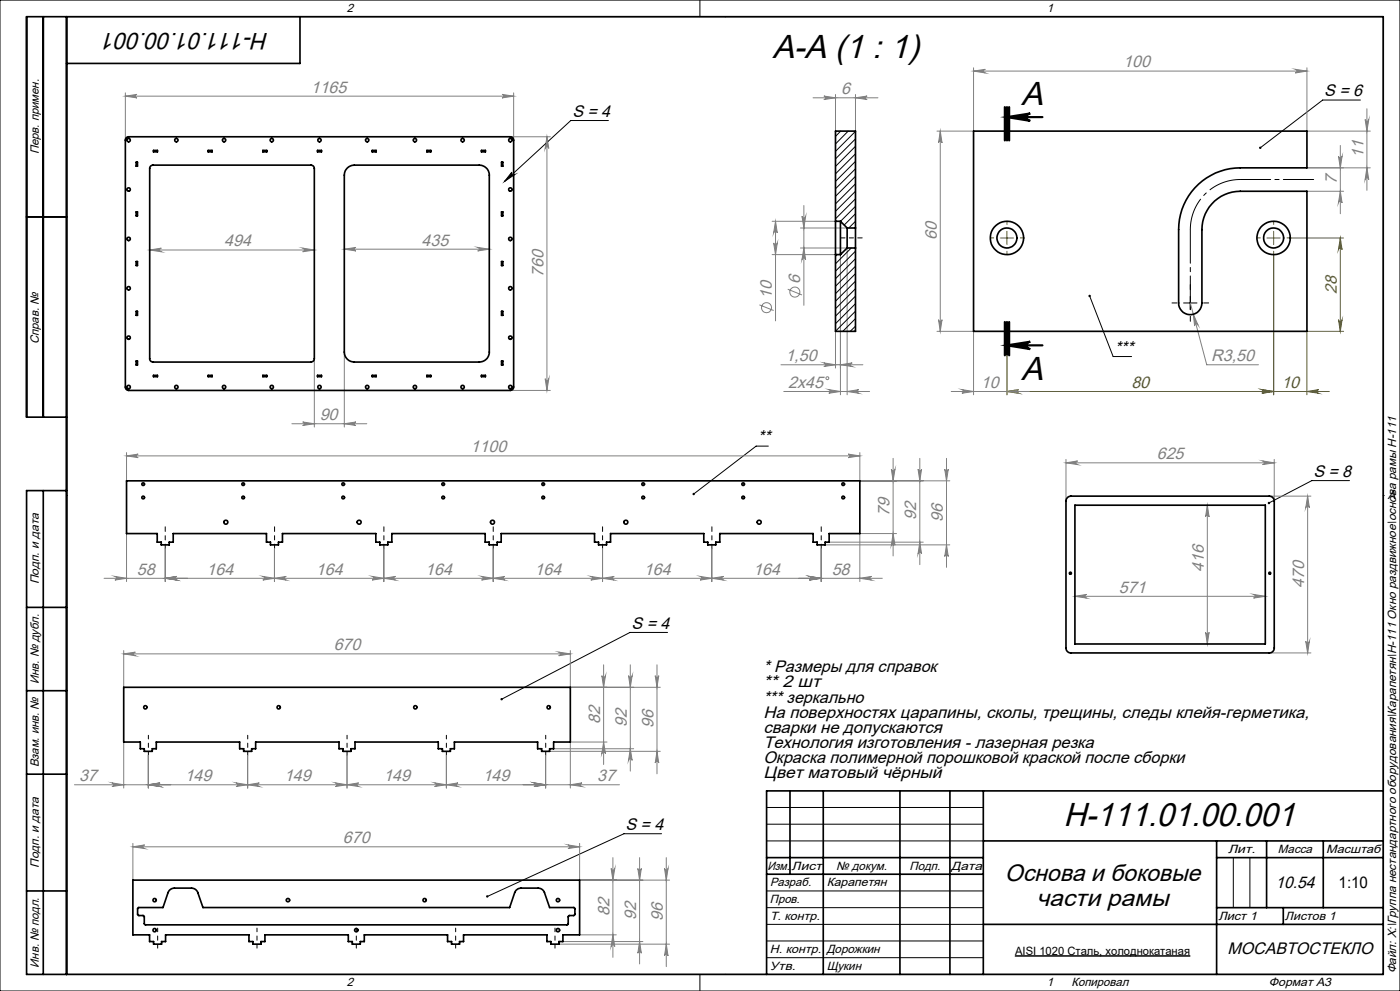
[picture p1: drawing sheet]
<svg xmlns="http://www.w3.org/2000/svg" width="420mm" height="297mm" viewBox="0 0 420 297" stroke-linecap="round" stroke-linejoin="round" font-family="sans-serif">
<g fill="none" stroke="#808080" stroke-width=".3">
<path d="M37.6 27.8v14.2M37.6 28.8h116.5M37.6 28.8l3.5-.5a.53 .53 0 0 0-.5 .5 .53 .53 0 0 0 .5 .5zM150.6 28.3l3.5 .5-3.5 .5a.53 .53 0 0 0 .5-.5 .53 .53 0 0 0-.5-.5zM154.1 27.8v14.2M243.9 29.3h19.5M247.2 28.8l3.4 .5-3.4 .5a.53 .53 0 0 0 .5-.5 .53 .53 0 0 0-.5-.5zM250.6 28.3v11M256.6 29.3l3.5-.5a.53 .53 0 0 0-.5 .5 .53 .53 0 0 0 .5 .5zM256.6 28.3v11M282.1 39.3l.5 3.5a.53 .53 0 0 0-.5-.5 .53 .53 0 0 0-.5 .5zM282.1 39.3v60"/>
<path d="M292.1 21.3l3.5-.5a.55 .55 0 0 0-.5 .5 .55 .55 0 0 0 .5 .6zM292.1 20.3v19h-11M292.1 21.3h100M388.6 20.8l3.5 .5-3.5 .6a.55 .55 0 0 0 .5-.6 .55 .55 0 0 0-.5-.5zM392.1 20.3v19h19M409.5 35.8a.55 .55 0 0 0 .6 .5 .55 .55 0 0 0 .5-.5l-.5 3.5zM410.1 32.6v24.4M153.1 41h12M164.1 41v76M164.1 41l.5 3.5a.55 .55 0 0 0-.5-.5 .55 .55 0 0 0-.6 .5zM392.1 50.3h19M392.1 57.3h11"/>
<path d="M401.5 46.8a.55 .55 0 0 0 .6 .5 .55 .55 0 0 0 .5-.5l-.5 3.5zM402.1 57.3l.5 3.5a.55 .55 0 0 0-.5-.5 .55 .55 0 0 0-.6 .5zM402.1 43.6v20.5M410.1 50.3l.5 3.5a.55 .55 0 0 0-.5-.5 .55 .55 0 0 0-.6 .5zM44.9 74.9l3.5-.5a.55 .55 0 0 0-.5 .5 .55 .55 0 0 0 .5 .6zM44.9 74.9h49.4M90.8 74.4l3.5 .5-3.5 .6a.55 .55 0 0 0 .5-.6 .55 .55 0 0 0-.5-.5zM103.3 74.7h43.5M103.3 74.7l3.5-.5a.53 .53 0 0 0-.5 .5 .53 .53 0 0 0 .5 .5zM143.3 74.2l3.5 .5-3.5 .5a.53 .53 0 0 0 .5-.5 .53 .53 0 0 0-.5-.5zM231.6 66.3h19M231.6 76.3h19"/>
<path d="M232.1 72.8a.55 .55 0 0 0 .5 .5 .55 .55 0 0 0 .6-.5l-.5 3.5zM232.7 66.3v29.9M232.7 66.3l.5 3.5a.55 .55 0 0 0-.6-.5 .55 .55 0 0 0-.5 .5zM240.1 74.3h14v44M240.1 68.3h14M240.6 64.8a.55 .55 0 0 0 .5 .5 .55 .55 0 0 0 .6-.5l-.5 3.5zM241.2 74.3l.5 3.5a.55 .55 0 0 0-.6-.5 .55 .55 0 0 0-.5 .5zM241.2 61.6v29.9M252.1 76.3v42M227.8 91.4l4.3 1.7M236.3 86.7l4.3 1.7M250.6 99.3v11"/>
<path d="M281.1 99.3h11M281.6 95.8a.53 .53 0 0 0 .5 .5 .53 .53 0 0 0 .5-.5l-.5 3.5zM292.1 99.3v19M357.1 90.8l4.9 18.5h15.5M358 94.2l1.4 3.2a.53 .53 0 0 0-.6-.3 .53 .53 0 0 0-.4 .6zM94.3 107.5v20.5M103.3 105.5v22.5M153.1 117h12M163.5 113.5a.55 .55 0 0 0 .6 .5 .55 .55 0 0 0 .5-.5l-.5 3.5zM234.3 109.3h24.6M235.1 117.3h25.8M247.2 108.8l3.4 .5-3.4 .6a.55 .55 0 0 0 .5-.6 .55 .55 0 0 0-.5-.5z"/>
<path d="M248.6 116.8l3.5 .5-3.5 .6a.55 .55 0 0 0 .5-.6 .55 .55 0 0 0-.5-.5zM252.1 109.3l3.6-.5a.55 .55 0 0 0-.6 .5 .55 .55 0 0 0 .6 .6zM254.1 117.3l3.5-.5a.55 .55 0 0 0-.5 .5 .55 .55 0 0 0 .5 .6zM285.4 117.3h23.4M288.6 116.8l3.5 .5-3.5 .6a.55 .55 0 0 0 .5-.6 .55 .55 0 0 0-.5-.5zM302.1 117.3l3.5-.5a.55 .55 0 0 0-.5 .5 .55 .55 0 0 0 .5 .6zM302.1 106.5v11.8M38 135.6v8.5M38 136.6h220M38 136.6l3.5-.5a.53 .53 0 0 0-.5 .5 .53 .53 0 0 0 .5 .6zM87.6 127h22.4M90.8 126.5l3.5 .5-3.5 .5a.53 .53 0 0 0 .5-.5 .53 .53 0 0 0-.5-.5z"/>
<path d="M103.3 127l3.5-.5a.53 .53 0 0 0-.5 .5 .53 .53 0 0 0 .5 .5zM254.5 136.1l3.5 .5-3.5 .6a.53 .53 0 0 0 .5-.6 .53 .53 0 0 0-.5-.5zM258 135.6v8.5h26.9M267.9 137.4v29.2M275.9 137.4v31.8M284 137.4v32.6M319.8 138.7l3.5-.6a.55 .55 0 0 0-.6 .6 .55 .55 0 0 0 .6 .5zM319.8 137.7v12.5M319.8 138.7h62.5M378.8 138.1l3.5 .6-3.5 .5a.55 .55 0 0 0 .5-.5 .55 .55 0 0 0-.5-.6zM382.3 137.7v12.5M38 159.9v14.4"/>
<path d="M267.4 140.6a.55 .55 0 0 0 .6 .5 .55 .55 0 0 0 .5-.5l-.6 3.5zM267.9 159.9l.6 3.5a.55 .55 0 0 0-.5-.5 .55 .55 0 0 0-.6 .5zM269 159.9h-11v14.4M275.4 140.6a.53 .53 0 0 0 .5 .5 .53 .53 0 0 0 .6-.5l-.6 3.5zM283.4 140.6a.53 .53 0 0 0 .6 .5 .53 .53 0 0 0 .5-.5l-.5 3.5zM362.2 151.4l.5 3.5a.53 .53 0 0 0-.5-.5 .53 .53 0 0 0-.5 .5zM362.2 151.4v41.6M380.8 148.7h12.5M392.3 148.7l.5 3.5a.55 .55 0 0 0-.5-.5 .55 .55 0 0 0-.6 .5zM392.3 148.7v47M31.2 173.3h233.5M34.5 172.8l3.5 .5-3.5 .5a.55 .55 0 0 0 .5-.5 .55 .55 0 0 0-.5-.5z"/>
<path d="M49.6 173.3l3.5-.5a.55 .55 0 0 0-.5 .5 .55 .55 0 0 0 .5 .5zM49.6 164.5v9.8M78.8 172.8l3.5 .5-3.5 .5a.55 .55 0 0 0 .5-.5 .55 .55 0 0 0-.5-.5zM82.3 173.3l3.6-.5a.55 .55 0 0 0-.6 .5 .55 .55 0 0 0 .6 .5zM82.3 164.5v9.8M111.7 172.8l3.4 .5-3.4 .5a.55 .55 0 0 0 .5-.5 .55 .55 0 0 0-.5-.5zM115.1 173.3l3.5-.5a.55 .55 0 0 0-.5 .5 .55 .55 0 0 0 .5 .5zM115.1 164.5v9.8M144.5 172.8l3.5 .5-3.5 .5a.55 .55 0 0 0 .5-.5 .55 .55 0 0 0-.5-.5zM148 164.5v9.8M148 173.3l3.4-.5a.55 .55 0 0 0-.5 .5 .55 .55 0 0 0 .5 .5zM177.2 172.8l3.6 .5-3.6 .5a.55 .55 0 0 0 .6-.5 .55 .55 0 0 0-.6-.5z"/>
<path d="M180.8 164.5v9.8M180.8 173.3l3.5-.5a.55 .55 0 0 0-.5 .5 .55 .55 0 0 0 .5 .5zM210 172.8l3.5 .5-3.5 .5a.55 .55 0 0 0 .5-.5 .55 .55 0 0 0-.5-.5zM213.5 173.3l3.6-.5a.55 .55 0 0 0-.6 .5 .55 .55 0 0 0 .6 .5zM213.5 164.5v9.8M242.9 172.8l3.4 .5-3.4 .5a.55 .55 0 0 0 .5-.5 .55 .55 0 0 0-.5-.5zM246.3 164.5v9.8M247.5 163.3h37.4M248.7 162.5h28.3M258 173.3l3.4-.5a.55 .55 0 0 0-.5 .5 .55 .55 0 0 0 .5 .5zM275.9 162.5l.6 3.5a.53 .53 0 0 0-.6-.5 .53 .53 0 0 0-.5 .5zM284 163.3l.5 3.5a.53 .53 0 0 0-.5-.5 .53 .53 0 0 0-.6 .5z"/>
<path d="M322.5 178.7l3.5-.6a.55 .55 0 0 0-.5 .6 .55 .55 0 0 0 .5 .5zM322.5 178.7h57.1M376.1 178.1l3.5 .6-3.5 .5a.55 .55 0 0 0 .5-.5 .55 .55 0 0 0-.5-.6zM37.1 196l3.5-.6a.55 .55 0 0 0-.5 .6 .55 .55 0 0 0 .5 .5zM37.1 195v11M37.1 196h134M167.6 195.4l3.5 .6-3.5 .5a.55 .55 0 0 0 .5-.5 .55 .55 0 0 0-.5-.6zM171.1 195v11h27M181.1 199.2v29.9M189.1 199.2v31.9M197.1 199.2v32.7M361.7 189.5a.53 .53 0 0 0 .5 .5 .53 .53 0 0 0 .5-.5l-.5 3.5z"/>
<path d="M380.8 195.7h12.5M391.7 192.2a.55 .55 0 0 0 .6 .5 .55 .55 0 0 0 .5-.5l-.5 3.5zM180.6 202.5a.55 .55 0 0 0 .5 .5 .55 .55 0 0 0 .5-.5l-.5 3.5zM188.6 202.5a.55 .55 0 0 0 .5 .5 .55 .55 0 0 0 .6-.5l-.6 3.5zM196.6 202.5a.53 .53 0 0 0 .5 .5 .53 .53 0 0 0 .5-.5l-.5 3.5zM22.3 235.2h163.5M33.6 234.6l3.5 .6-3.5 .5a.55 .55 0 0 0 .5-.5 .55 .55 0 0 0-.5-.6zM37.1 222.4v13.8M44.5 226.4v9.8M44.5 235.2l3.5-.6a.55 .55 0 0 0-.5 .6 .55 .55 0 0 0 .5 .5zM70.8 234.6l3.5 .6-3.5 .5a.55 .55 0 0 0 .5-.5 .55 .55 0 0 0-.5-.6zM74.3 235.2l3.5-.6a.55 .55 0 0 0-.5 .6 .55 .55 0 0 0 .5 .5z"/>
<path d="M74.3 226.4v9.8M100.6 234.6l3.5 .6-3.5 .5a.55 .55 0 0 0 .5-.5 .55 .55 0 0 0-.5-.6zM104.1 226.4v9.8M104.1 235.2l3.5-.6a.55 .55 0 0 0-.5 .6 .55 .55 0 0 0 .5 .5zM130.4 234.6l3.5 .6-3.5 .5a.55 .55 0 0 0 .5-.5 .55 .55 0 0 0-.5-.6zM133.9 226.4v9.8M133.9 235.2l3.5-.6a.55 .55 0 0 0-.5 .6 .55 .55 0 0 0 .5 .5zM160.2 234.6l3.5 .6-3.5 .5a.55 .55 0 0 0 .5-.5 .55 .55 0 0 0-.5-.6zM163.7 226.4v9.8M164.9 225.2h33.2M166.1 224.4h24M171.1 235.2l3.5-.6a.55 .55 0 0 0-.5 .6 .55 .55 0 0 0 .5 .5z"/>
<path d="M181.1 222.4l.5 3.5a.55 .55 0 0 0-.5-.5 .55 .55 0 0 0-.5 .5zM182.1 222.4h-11v13.8M189.1 224.4l.6 3.5a.55 .55 0 0 0-.6-.5 .55 .55 0 0 0-.5 .5zM197.1 225.2l.5 3.5a.53 .53 0 0 0-.5-.5 .53 .53 0 0 0-.5 .5zM39.9 253.8l3.5-.6a.55 .55 0 0 0-.5 .6 .55 .55 0 0 0 .5 .5zM39.9 252.8v11M39.9 253.8h134M170.4 253.2l3.5 .6-3.5 .5a.55 .55 0 0 0 .5-.5 .55 .55 0 0 0-.5-.6zM173.9 252.8v11h27M183.9 257v29.9M191.9 257v31.9M199.9 257v32.7"/>
<path d="M183.3 260.3a.55 .55 0 0 0 .6 .5 .55 .55 0 0 0 .5-.5l-.5 3.5zM191.3 260.3a.53 .53 0 0 0 .6 .5 .53 .53 0 0 0 .5-.5l-.5 3.5zM199.4 260.3a.53 .53 0 0 0 .5 .5 .53 .53 0 0 0 .5-.5l-.5 3.5zM167.7 283h33.2M168.9 282.2h24M173.9 280.2h11M183.9 280.2l.5 3.5a.55 .55 0 0 0-.5-.5 .55 .55 0 0 0-.6 .5zM191.9 282.2l.5 3.5a.53 .53 0 0 0-.5-.5 .53 .53 0 0 0-.6 .5zM199.9 283l.5 3.5a.53 .53 0 0 0-.5-.5 .53 .53 0 0 0-.5 .5z"/>
<circle cx="230" cy="92.2" r="1.5"/>
<circle cx="238.5" cy="87.5" r="1.5"/>
<circle cx="248.2" cy="113.3" r=".43"/>
</g>
<g fill="none" stroke="#000" stroke-width=".3">
<path d="M0 0h420v297h-420zM20 5h395v287h-395zM210 0v5M217.5 5h.1M182.5 36.1h-11.3l-19.8 18.3M408.1 30h-11.3l-18.7 14.3M153.6 51.6a.55 .55 0 0 0 0 .7 .55 .55 0 0 0 .7 .1l-2.9 2zM326.9 88.7l7 18.2h5.6M355.1 90.8h4M357.1 88.8v4M230.5 133.7h-3.7l-18.7 14.4M20 148.5h.1"/>
<path d="M404.8 144h-11.2l-12.9 6.7M415 148.5h.1M200.3 189.5h-11.3l-38.5 20M198.5 249.9h-11.3l-41 18.8M230 242h65M230 247h65M230 252h65M370 257v15M375 257v15M230 267h65M230 272h65M230 277h65"/>
<path d="M210 292v5M217.5 292h.1M230 282h65M230 287h65M357 286.5h-52.5"/>
</g>
<path d="M372.1 53.8a15 15 0 0 0-15 15" fill="none" stroke="#000" stroke-width=".3" stroke-dasharray="15.2 1.3 1.3 1.3" stroke-dashoffset="5.4" stroke-linecap="butt"/>
<path d="M302.1 35.1l7-1.1a1.11 1.11 0 0 0-1.1 1.1 1.11 1.11 0 0 0 1.1 1.1zM302.1 103.5l7-1.1a1.11 1.11 0 0 0-1.1 1.1 1.11 1.11 0 0 0 1.1 1.1z" fill="none" stroke="#000" stroke-width=".65" stroke-linecap="butt"/>
<g fill="none" stroke="#808000" stroke-width=".3">
<path d="M300.1 71.3h4M302.1 69.3v4M380.1 71.3h4M382.1 69.3v4M382.1 76.3v42M387.1 71.3h16M402.1 71.3v28M402.1 71.3l.5 3.5a.55 .55 0 0 0-.5-.5 .55 .55 0 0 0-.6 .5zM392.1 99.3v19M392.1 99.3h11M401.5 95.8a.55 .55 0 0 0 .6 .5 .55 .55 0 0 0 .5-.5l-.5 3.5zM302.1 106.5v11.8"/>
<path d="M302.1 117.3h96.7M302.1 117.3l3.5-.5a.55 .55 0 0 0-.5 .5 .55 .55 0 0 0 .5 .6zM378.6 116.8l3.5 .5-3.5 .6a.55 .55 0 0 0 .5-.6 .55 .55 0 0 0-.5-.5zM392.1 117.3l3.5-.5a.55 .55 0 0 0-.5 .5 .55 .55 0 0 0 .5 .6z"/>
</g>
<path d="M49.6 157.9v6.6M82.4 157.9v6.6M115.2 157.9v6.6M148 157.9v6.6M180.8 157.9v6.6M213.6 157.9v6.6M246.4 157.9v6.6" fill="none" stroke="#000" stroke-width=".3" stroke-dasharray="15.2 1.3 1.3 1.3" stroke-dashoffset="13.8"/>
<path d="M44.5 220.4v6M74.3 220.4v6M104.1 220.4v6M133.9 220.4v6M163.7 220.4v6M47.3 278.2v6M77.1 278.2v6M106.9 278.2v6M136.7 278.2v6M166.5 278.2v6" fill="none" stroke="#000" stroke-width=".3" stroke-dasharray="15.2 1.3 1.3 1.3" stroke-dashoffset="14.1"/>
<path d="M258.7 71.3h-6.5" fill="none" stroke="#000" stroke-width=".3" stroke-dasharray="15.2 1.3 1.3 1.3" stroke-dashoffset="13.9"/>
<path d="M372.1 53.8h22" fill="none" stroke="#000" stroke-width=".3" stroke-dasharray="15.2 1.3 1.3 1.3" stroke-dashoffset="6.1"/>
<path d="M357.1 92.8v-24" fill="none" stroke="#000" stroke-width=".3" stroke-dasharray="15.2 1.3 1.3 1.3" stroke-dashoffset="5.1"/>
<path d="M353.1 90.8h-1.5M357.1 86.8v-1.5M357.1 94.8v1.5M361.1 90.8h1.5" fill="none" stroke="#000" stroke-width=".3" stroke-dasharray="15.2 1.3 1.3 1.3"/>
<path d="M301.4 32.1v10M302.1 35.1h10.6M302.1 32.1v10M302.7 32.1v10M301.4 96.5v10M302.1 96.5v10M302.7 96.5v10zM302.1 103.5h10.6" fill="none" stroke="#000" stroke-width=".65"/>
<path d="M298.1 71.3h-1M302.1 67.3v-1M302.1 75.3v1M306.1 71.3h1M378.1 71.3h-1M382.1 67.3v-1M382.1 75.3v1M386.1 71.3h1" fill="none" stroke="#808000" stroke-width=".3" stroke-dasharray="15.2 1.3 1.3 1.3"/>
<g fill="none" stroke="#000" stroke-width=".5">
<path d="M13 5v120M20 5v287M90 5v14h-70M20 65h-12M20 125h-12v-120h407v287h-407v-145h12M13 147v145M8 182h12M8 207h12M8 232h12M237 237v25M247 237v55M270 237v55"/>
<path d="M285 237v55M295 237v55M415 237h-185v55M230 257h65M295 252h120M365 252v40M365 257h50M380 252v20M397 252v20M8 267h12M230 262h65M295 277h120"/>
<path d="M365 272h50M385 272v5"/>
</g>
<g fill="#000">
<path d="M302.1 35.1l7-1.1a1.11 1.11 0 0 0-1.1 1.1 1.11 1.11 0 0 0 1.1 1.1zM302.1 103.5l7-1.1a1.11 1.11 0 0 0-1.1 1.1 1.11 1.11 0 0 0 1.1 1.1z"/>
<path d="M153.6 51.6a.55 .55 0 0 0 0 .7 .55 .55 0 0 0 .7 .1l-2.9 2zM207.9 147.8l-.1 .5 .3-.2-.3 .2a.35 .35 0 0 0 .5 0 .35 .35 0 0 0 .1-.5 .35 .35 0 0 0-.5 0zM150.2 209.4v.3l.3-.2-.3 .2a.36 .36 0 0 0 .5 .1 .36 .36 0 0 0 0-.5 .36 .36 0 0 0-.5 .1zM145.9 268.4l-.1 .4 .4-.1-.4 .1a.37 .37 0 0 0 .6 .2 .37 .37 0 0 0 .1-.6 .37 .37 0 0 0-.6 0zM326.6 88.4a.36 .36 0 0 0 .1 .6 .36 .36 0 0 0 .5-.2 .36 .36 0 0 0-.5-.4l.2 .3zM377.8 44.1v.4l.3-.2-.3 .2a.36 .36 0 0 0 .5 0 .36 .36 0 0 0 0-.5 .36 .36 0 0 0-.5 .1zM380.5 150.5l-.1 .4 .3-.2-.3 .2a.36 .36 0 0 0 .5 .2 .36 .36 0 0 0 .1-.6 .36 .36 0 0 0-.5 0z"/>
</g>
<path d="M302.1 117.3l3.5-.5a.55 .55 0 0 0-.5 .5 .55 .55 0 0 0 .5 .6zM378.6 116.8l3.5 .5-3.5 .6a.55 .55 0 0 0 .5-.6 .55 .55 0 0 0-.5-.5z" fill="#808000"/>
<path d="M288.6 116.8l3.5 .5-3.5 .6a.55 .55 0 0 0 .5-.6 .55 .55 0 0 0-.5-.5zM302.1 117.3l3.5-.5a.55 .55 0 0 0-.5 .5 .55 .55 0 0 0 .5 .6z" fill="#808080"/>
<g fill="#808000">
<path d="M378.6 116.8l3.5 .5-3.5 .6a.55 .55 0 0 0 .5-.6 .55 .55 0 0 0-.5-.5zM392.1 117.3l3.5-.5a.55 .55 0 0 0-.5 .5 .55 .55 0 0 0 .5 .6z"/>
<path d="M402.1 71.3l.5 3.5a.55 .55 0 0 0-.5-.5 .55 .55 0 0 0-.6 .5zM401.5 95.8a.55 .55 0 0 0 .6 .5 .55 .55 0 0 0 .5-.5l-.5 3.5z"/>
</g>
<g fill="#808080">
<path d="M252.1 109.3l3.6-.5a.55 .55 0 0 0-.6 .5 .55 .55 0 0 0 .6 .6zM247.2 108.8l3.4 .5-3.4 .6a.55 .55 0 0 0 .5-.6 .55 .55 0 0 0-.5-.5zM256.6 29.3l3.5-.5a.53 .53 0 0 0-.5 .5 .53 .53 0 0 0 .5 .5zM247.2 28.8l3.4 .5-3.4 .5a.53 .53 0 0 0 .5-.5 .53 .53 0 0 0-.5-.5z"/>
<path d="M37.6 28.8l3.5-.5a.53 .53 0 0 0-.5 .5 .53 .53 0 0 0 .5 .5zM150.6 28.3l3.5 .5-3.5 .5a.53 .53 0 0 0 .5-.5 .53 .53 0 0 0-.5-.5zM38 136.6l3.5-.5a.53 .53 0 0 0-.5 .5 .53 .53 0 0 0 .5 .6zM254.5 136.1l3.5 .5-3.5 .6a.53 .53 0 0 0 .5-.6 .53 .53 0 0 0-.5-.5zM34.5 172.8l3.5 .5-3.5 .5a.55 .55 0 0 0 .5-.5 .55 .55 0 0 0-.5-.5zM49.6 173.3l3.5-.5a.55 .55 0 0 0-.5 .5 .55 .55 0 0 0 .5 .5zM49.6 173.3l3.5-.5a.55 .55 0 0 0-.5 .5 .55 .55 0 0 0 .5 .5zM78.8 172.8l3.5 .5-3.5 .5a.55 .55 0 0 0 .5-.5 .55 .55 0 0 0-.5-.5zM82.3 173.3l3.6-.5a.55 .55 0 0 0-.6 .5 .55 .55 0 0 0 .6 .5zM111.7 172.8l3.4 .5-3.4 .5a.55 .55 0 0 0 .5-.5 .55 .55 0 0 0-.5-.5zM115.1 173.3l3.5-.5a.55 .55 0 0 0-.5 .5 .55 .55 0 0 0 .5 .5zM144.5 172.8l3.5 .5-3.5 .5a.55 .55 0 0 0 .5-.5 .55 .55 0 0 0-.5-.5zM148 173.3l3.4-.5a.55 .55 0 0 0-.5 .5 .55 .55 0 0 0 .5 .5zM177.2 172.8l3.6 .5-3.6 .5a.55 .55 0 0 0 .6-.5 .55 .55 0 0 0-.6-.5zM180.8 173.3l3.5-.5a.55 .55 0 0 0-.5 .5 .55 .55 0 0 0 .5 .5zM210 172.8l3.5 .5-3.5 .5a.55 .55 0 0 0 .5-.5 .55 .55 0 0 0-.5-.5zM213.5 173.3l3.6-.5a.55 .55 0 0 0-.6 .5 .55 .55 0 0 0 .6 .5zM242.9 172.8l3.4 .5-3.4 .5a.55 .55 0 0 0 .5-.5 .55 .55 0 0 0-.5-.5zM242.9 172.8l3.4 .5-3.4 .5a.55 .55 0 0 0 .5-.5 .55 .55 0 0 0-.5-.5zM258 173.3l3.4-.5a.55 .55 0 0 0-.5 .5 .55 .55 0 0 0 .5 .5zM33.6 234.6l3.5 .6-3.5 .5a.55 .55 0 0 0 .5-.5 .55 .55 0 0 0-.5-.6zM44.5 235.2l3.5-.6a.55 .55 0 0 0-.5 .6 .55 .55 0 0 0 .5 .5zM44.5 235.2l3.5-.6a.55 .55 0 0 0-.5 .6 .55 .55 0 0 0 .5 .5zM70.8 234.6l3.5 .6-3.5 .5a.55 .55 0 0 0 .5-.5 .55 .55 0 0 0-.5-.6zM74.3 235.2l3.5-.6a.55 .55 0 0 0-.5 .6 .55 .55 0 0 0 .5 .5zM100.6 234.6l3.5 .6-3.5 .5a.55 .55 0 0 0 .5-.5 .55 .55 0 0 0-.5-.6zM133.9 235.2l3.5-.6a.55 .55 0 0 0-.5 .6 .55 .55 0 0 0 .5 .5zM160.2 234.6l3.5 .6-3.5 .5a.55 .55 0 0 0 .5-.5 .55 .55 0 0 0-.5-.6zM160.2 234.6l3.5 .6-3.5 .5a.55 .55 0 0 0 .5-.5 .55 .55 0 0 0-.5-.6zM171.1 235.2l3.5-.6a.55 .55 0 0 0-.5 .6 .55 .55 0 0 0 .5 .5zM358 94.2l.4 3.5a.53 .53 0 0 1 .4-.6 .53 .53 0 0 1 .6 .3zM319.8 138.7l3.5-.6a.55 .55 0 0 0-.6 .6 .55 .55 0 0 0 .6 .5zM378.8 138.1l3.5 .6-3.5 .5a.55 .55 0 0 0 .5-.5 .55 .55 0 0 0-.5-.6zM322.5 178.7l3.5-.6a.55 .55 0 0 0-.5 .6 .55 .55 0 0 0 .5 .5zM376.1 178.1l3.5 .6-3.5 .5a.55 .55 0 0 0 .5-.5 .55 .55 0 0 0-.5-.6z"/>
<path d="M44.9 74.9l3.5-.5a.55 .55 0 0 0-.5 .5 .55 .55 0 0 0 .5 .6zM90.8 74.4l3.5 .5-3.5 .6a.55 .55 0 0 0 .5-.6 .55 .55 0 0 0-.5-.5zM90.8 126.5l3.5 .5-3.5 .5a.53 .53 0 0 0 .5-.5 .53 .53 0 0 0-.5-.5zM103.3 127l3.5-.5a.53 .53 0 0 0-.5 .5 .53 .53 0 0 0 .5 .5z"/>
<path d="M103.3 74.7l3.5-.5a.53 .53 0 0 0-.5 .5 .53 .53 0 0 0 .5 .5zM143.3 74.2l3.5 .5-3.5 .5a.53 .53 0 0 0 .5-.5 .53 .53 0 0 0-.5-.5z"/>
<path d="M292.1 21.3l3.5-.5a.55 .55 0 0 0-.5 .5 .55 .55 0 0 0 .5 .6zM388.6 20.8l3.5 .5-3.5 .6a.55 .55 0 0 0 .5-.6 .55 .55 0 0 0-.5-.5z"/>
<path d="M104.1 235.2l3.5-.6a.55 .55 0 0 0-.5 .6 .55 .55 0 0 0 .5 .5zM130.4 234.6l3.5 .6-3.5 .5a.55 .55 0 0 0 .5-.5 .55 .55 0 0 0-.5-.6z"/>
<path d="M248.6 116.8l3.5 .5-3.5 .6a.55 .55 0 0 0 .5-.6 .55 .55 0 0 0-.5-.5zM254.1 117.3l3.5-.5a.55 .55 0 0 0-.5 .5 .55 .55 0 0 0 .5 .6z"/>
<path d="M167.6 195.4l3.5 .6-3.5 .5a.55 .55 0 0 0 .5-.5 .55 .55 0 0 0-.5-.6zM37.1 196l3.5-.6a.55 .55 0 0 0-.5 .6 .55 .55 0 0 0 .5 .5zM170.4 253.2l3.5 .6-3.5 .5a.55 .55 0 0 0 .5-.5 .55 .55 0 0 0-.5-.6zM39.9 253.8l3.5-.6a.55 .55 0 0 0-.5 .6 .55 .55 0 0 0 .5 .5z"/>
<path d="M410.1 50.3l.5 3.5a.55 .55 0 0 0-.5-.5 .55 .55 0 0 0-.6 .5zM409.5 35.8a.55 .55 0 0 0 .6 .5 .55 .55 0 0 0 .5-.5l-.5 3.5z"/>
<path d="M164.1 41l.5 3.5a.55 .55 0 0 0-.5-.5 .55 .55 0 0 0-.6 .5zM163.5 113.5a.55 .55 0 0 0 .6 .5 .55 .55 0 0 0 .5-.5l-.5 3.5zM283.4 140.6a.53 .53 0 0 0 .6 .5 .53 .53 0 0 0 .5-.5l-.5 3.5zM284 163.3l.5 3.5a.53 .53 0 0 0-.5-.5 .53 .53 0 0 0-.6 .5zM275.4 140.6a.53 .53 0 0 0 .5 .5 .53 .53 0 0 0 .6-.5l-.6 3.5zM275.9 162.5l.6 3.5a.53 .53 0 0 0-.6-.5 .53 .53 0 0 0-.5 .5zM267.4 140.6a.55 .55 0 0 0 .6 .5 .55 .55 0 0 0 .5-.5l-.6 3.5zM267.9 159.9l.6 3.5a.55 .55 0 0 0-.5-.5 .55 .55 0 0 0-.6 .5zM196.6 202.5a.53 .53 0 0 0 .5 .5 .53 .53 0 0 0 .5-.5l-.5 3.5zM197.1 225.2l.5 3.5a.53 .53 0 0 0-.5-.5 .53 .53 0 0 0-.5 .5zM188.6 202.5a.55 .55 0 0 0 .5 .5 .55 .55 0 0 0 .6-.5l-.6 3.5zM189.1 224.4l.6 3.5a.55 .55 0 0 0-.6-.5 .55 .55 0 0 0-.5 .5zM180.6 202.5a.55 .55 0 0 0 .5 .5 .55 .55 0 0 0 .5-.5l-.5 3.5zM181.1 222.4l.5 3.5a.55 .55 0 0 0-.5-.5 .55 .55 0 0 0-.5 .5zM199.4 260.3a.53 .53 0 0 0 .5 .5 .53 .53 0 0 0 .5-.5l-.5 3.5zM199.9 283l.5 3.5a.53 .53 0 0 0-.5-.5 .53 .53 0 0 0-.5 .5zM191.3 260.3a.53 .53 0 0 0 .6 .5 .53 .53 0 0 0 .5-.5l-.5 3.5zM191.9 282.2l.5 3.5a.53 .53 0 0 0-.5-.5 .53 .53 0 0 0-.6 .5zM183.3 260.3a.55 .55 0 0 0 .6 .5 .55 .55 0 0 0 .5-.5l-.5 3.5zM183.9 280.2l.5 3.5a.55 .55 0 0 0-.5-.5 .55 .55 0 0 0-.6 .5zM282.1 39.3l.5 3.5a.53 .53 0 0 0-.5-.5 .53 .53 0 0 0-.5 .5zM281.6 95.8a.53 .53 0 0 0 .5 .5 .53 .53 0 0 0 .5-.5l-.5 3.5zM401.5 46.8a.55 .55 0 0 0 .6 .5 .55 .55 0 0 0 .5-.5l-.5 3.5zM402.1 57.3l.5 3.5a.55 .55 0 0 0-.5-.5 .55 .55 0 0 0-.6 .5zM232.7 66.3l.5 3.5a.55 .55 0 0 0-.6-.5 .55 .55 0 0 0-.5 .5zM232.1 72.8a.55 .55 0 0 0 .5 .5 .55 .55 0 0 0 .6-.5l-.5 3.5zM240.6 64.8a.55 .55 0 0 0 .5 .5 .55 .55 0 0 0 .6-.5l-.5 3.5zM241.2 74.3l.5 3.5a.55 .55 0 0 0-.6-.5 .55 .55 0 0 0-.5 .5zM392.3 148.7l.5 3.5a.55 .55 0 0 0-.5-.5 .55 .55 0 0 0-.6 .5zM391.7 192.2a.55 .55 0 0 0 .6 .5 .55 .55 0 0 0 .5-.5l-.5 3.5zM362.2 151.4l.5 3.5a.53 .53 0 0 0-.5-.5 .53 .53 0 0 0-.5 .5zM361.7 189.5a.53 .53 0 0 0 .5 .5 .53 .53 0 0 0 .5-.5l-.5 3.5z"/>
</g>
<g fill="none" stroke="#000" stroke-width=".5">
<path d="M292.1 39.3h100v11h-20a18.5 18.5 0 0 0-18.5 18.5v22a3.5 3.5 0 0 0 3.5 3.5 3.5 3.5 0 0 0 3.5-3.5v-22a11.5 11.5 0 0 1 11.5-11.5h20v42h-100zM37.9 41.3l.7-.3h114.5a.97 .97 0 0 1 1 1v74a1.02 1.02 0 0 1-1 1h-114.5a1.02 1.02 0 0 1-1-1v-74.2zM40.9 48.6h.3v1.2h-.3zM45.2 49.8l.7-.3h47.4a.96 .96 0 0 1 1 1v57a1.02 1.02 0 0 1-1 1h-47.4a1.02 1.02 0 0 1-1-1v-57.2zM46 45.1h1.2v.4h-1.2zM62.4 45.1h1.2v.4h-1.2zM78.8 45.1h1.2v.4h-1.2zM95.2 45.1h1.2v.4h-1.2zM104.2 50.4l1.1-.7 1-.2h37.5a3 3 0 0 1 3 3v53a3 3 0 0 1-3 3h-37.5a3 3 0 0 1-3-3v-53l.3-1.3zM111.7 45.1h1.2v.4h-1.2zM128.1 45.1h1.2v.4h-1.2zM144.4 45.1h1.2v.4h-1.2z"/>
<path d="M150.5 48.6h.3v1.2h-.3zM40.9 78.4h.3v1.2h-.3zM40.9 63.5h.3v1.2h-.3zM150.5 78.4h.3v1.2h-.3zM150.5 63.5h.3v1.2h-.3zM250.6 66.3v10M250.6 66.3v-27h6v29M250.6 66.3h1.5M250.6 76.3h1.5M252.1 66.3v10M252.1 66.3l2 2M254.1 68.3v6"/>
<path d="M254.1 68.3h2.5M254.1 74.3h2.5M254.1 74.3l-2 2M256.6 68.3v6M256.6 74.3v25h-6v-23M40.9 93.3h.3v1.2h-.3zM150.5 93.3h.3v1.2h-.3zM40.9 108.2h.3v1.2h-.3zM46 112.5h1.2v.4h-1.2zM62.4 112.5h1.2v.4h-1.2zM78.8 112.5h1.2v.4h-1.2zM95.2 112.5h1.2v.4h-1.2z"/>
<path d="M111.7 112.5h1.2v.4h-1.2zM128.1 112.5h1.2v.4h-1.2zM144.4 112.5h1.2v.4h-1.2zM150.5 108.2h.3v1.2h-.3zM38 144.1h220v15.8h-9.3v2.6h-1.2v.8h-2.4v-.8h-1.2v-2.6h-28v2.6h-1.2v.8h-2.4v-.8h-1.2v-2.6h-27.9v2.6h-1.2v.8h-2.4v-.8h-1.2v-2.6h-28v2.6h-1.2v.8h-2.4v-.8h-1.2v-2.6h-28.1v2.6h-1.2v.8h-2.4v-.8h-1.2v-2.6h-28v2.6h-1.2v.8h-2.4v-.8h-1.2v-2.6h-27.9v2.6h-1.2v.8h-2.4v-.8h-1.2v-2.6h-9.2zM320.2 149.2l1.1-.5h59.5a1.51 1.51 0 0 1 1.5 1.5v44a1.45 1.45 0 0 1-1.5 1.5h-59.5a1.45 1.45 0 0 1-1.5-1.5v-44.2zM322.5 151.4h57.1v41.6h-57.1zM37.1 206h134v16.4h-5v2h-1.2v.8h-2.4v-.8h-1.2v-2h-25v2h-1.2v.8h-2.4v-.8h-1.2v-2h-25v2h-1.2v.8h-2.4v-.8h-1.2v-2h-25v2h-1.2v.8h-2.4v-.8h-1.2v-2h-25v2h-1.2v.8h-2.4v-.8h-1.2v-2h-5zM39.9 263.8h134v16.4h-5v2h-1.2v.8h-2.4v-.8h-1.2v-2h-25v2h-1.2v.8h-2.4v-.8h-1.2v-2h-25v2h-1.2v.8h-2.4v-.8h-1.2v-2h-25v2h-1.2v.8h-2.4v-.8h-1.2v-2h-25v2h-1.2v.8h-2.4v-.8h-1.2v-2h-5zM41.5 272h7.4l1.5-4.5a2.1 2.1 0 0 1 1.9-1.3h5.2a2 2 0 0 1 1.8 1.3l1.6 4.5h92l1.5-4.5a2.1 2.1 0 0 1 1.9-1.3h5.2a2 2 0 0 1 1.8 1.3l1.6 4.5 7.5 .1v2l-.3 .3h-1.4l-.2 .2-.1 2.5-126.8 .1-.3-.3v-2.2l-.2-.3h-1.4l-.4-.3v-1.8z"/>
<circle cx="38.6" cy="42" r=".51"/>
<circle cx="38.6" cy="56.8" r=".5"/>
<circle cx="52.9" cy="42" r=".51"/>
<circle cx="67.2" cy="42" r=".51"/>
<circle cx="81.5" cy="42" r=".5"/>
<circle cx="95.8" cy="42" r=".51"/>
<circle cx="110.2" cy="42" r=".51"/>
<circle cx="124.5" cy="42" r=".51"/>
<circle cx="138.8" cy="42" r=".51"/>
<circle cx="153.1" cy="42" r=".51"/>
<circle cx="153.1" cy="56.8" r=".5"/>
<circle cx="38.6" cy="71.6" r=".51"/>
<circle cx="153.1" cy="71.6" r=".51"/>
<circle cx="302.1" cy="71.3" r="3"/>
<circle cx="302.1" cy="71.3" r="5"/>
<circle cx="382.1" cy="71.3" r="5"/>
<circle cx="382.1" cy="71.3" r="3"/>
<circle cx="38.6" cy="86.4" r=".5"/>
<circle cx="153.1" cy="86.4" r=".5"/>
<circle cx="38.6" cy="101.2" r=".51"/>
<circle cx="38.6" cy="116" r=".5"/>
<circle cx="52.9" cy="116" r=".5"/>
<circle cx="67.2" cy="116" r=".5"/>
<circle cx="81.5" cy="116" r=".49"/>
<circle cx="95.8" cy="116" r=".5"/>
<circle cx="110.2" cy="116" r=".5"/>
<circle cx="124.5" cy="116" r=".5"/>
<circle cx="138.8" cy="116" r=".5"/>
<circle cx="153.1" cy="101.2" r=".51"/>
<circle cx="153.1" cy="116" r=".5"/>
<circle cx="42.9" cy="149.1" r=".41"/>
<circle cx="43" cy="145.1" r=".4"/>
<circle cx="67.7" cy="156.5" r=".6"/>
<circle cx="72.9" cy="149.1" r=".4"/>
<circle cx="73" cy="145.1" r=".39"/>
<circle cx="103" cy="149.1" r=".41"/>
<circle cx="103" cy="145.1" r=".4"/>
<circle cx="107.7" cy="156.5" r=".6"/>
<circle cx="132.9" cy="149.1" r=".4"/>
<circle cx="133" cy="145.1" r=".39"/>
<circle cx="147.7" cy="156.5" r=".6"/>
<circle cx="162.9" cy="149.1" r=".4"/>
<circle cx="162.9" cy="145.1" r=".39"/>
<circle cx="187.7" cy="156.5" r=".6"/>
<circle cx="192.9" cy="149.1" r=".41"/>
<circle cx="193" cy="145.1" r=".4"/>
<circle cx="222.9" cy="149.1" r=".4"/>
<circle cx="223" cy="145.1" r=".39"/>
<circle cx="227.7" cy="156.5" r=".59"/>
<circle cx="253" cy="149.1" r=".41"/>
<circle cx="253" cy="145.1" r=".4"/>
<circle cx="321.1" cy="171.8" r=".29"/>
<circle cx="380.9" cy="171.8" r=".28"/>
<circle cx="43.6" cy="212" r=".5"/>
<circle cx="83.6" cy="212" r=".5"/>
<circle cx="124.6" cy="212" r=".5"/>
<circle cx="164.6" cy="212" r=".5"/>
<circle cx="46.4" cy="278.8" r=".5"/>
<circle cx="46.4" cy="269.8" r=".5"/>
<circle cx="86.4" cy="269.8" r=".5"/>
<circle cx="106.9" cy="278.8" r=".5"/>
<circle cx="127.4" cy="269.8" r=".5"/>
<circle cx="167.4" cy="278.8" r=".5"/>
<circle cx="167.4" cy="269.8" r=".5"/>
</g>
<g fill="none" stroke="#000" stroke-width=".3">
<path d="M252.2 39.3l-1.6 1.6M254.5 39.3l-3.9 3.8M256.6 39.4l-6 6M256.6 41.6l-6 6M256.6 43.8l-6 6.1M256.6 46.1l-6 6M256.6 48.4l-6 6M256.6 50.6l-6 6M256.6 52.8l-6 6M256.6 55.1l-6 6M256.6 57.3l-6 6M256.6 59.6l-6 6"/>
<path d="M251.1 76.3l-.5 .5M255.4 74.3l-4.8 4.8M256.6 61.8l-4.4 4.5M256.6 64.1l-3.3 3.3M256.6 66.3l-2 2M256.6 75.3l-6 6M256.6 77.5l-6 6M256.6 79.8l-6 6M256.6 82l-6 6M256.6 84.3l-6 6M256.6 86.5l-6 6M256.6 88.8l-6 6"/>
<path d="M256.6 91l-6 6M256.6 93.3l-6 6M256.6 95.5l-3.8 3.8M256.6 97.8l-1.5 1.5"/>
</g>
<g font-size="10">
<text x="231.8" y="17.4">A-A (1 : 1)</text>
<text x="306.4" y="31.3">A</text>
<text x="306.4" y="113.9">A</text>
<text x="319" y="247.6">Н-111.01.00.001</text>
</g>
<g font-size="7.1">
<text x="80.7" y="9.8" transform="rotate(-180 80.7 9.8)">Н-111.01.00.001</text>
<text x="301.5" y="264">Основа и боковые</text>
<text x="311" y="271.5">части рамы</text>
</g>
<g font-size="5" fill="#808080">
<text x="337" y="20.2">100</text>
<text x="93.2" y="27.7">1165</text>
<text x="252.3" y="28.2">6</text>
<text x="409" y="47.5" transform="rotate(-90 409 47.5)">11</text>
<text x="401" y="55.1" transform="rotate(-90 401 55.1)">7</text>
<text x="281" y="72" transform="rotate(-90 281 72)">60</text>
<text x="67.3" y="73.8">494</text>
<text x="126.5" y="73.6">435</text>
<text x="163" y="83" transform="rotate(-90 163 83)">760</text>
<text x="231.6" y="89.7" transform="rotate(-90 231.6 89.7)">10</text>
<text x="240.1" y="85" transform="rotate(-90 240.1 85)">6</text>
<text x="235.6" y="108.2">1,50</text>
<text x="363.4" y="108.2">R3,50</text>
<text x="236.5" y="116.2">2х45</text>
<text x="294.2" y="116.2">10</text>
<text x="95.9" y="125.9">90</text>
<text x="141.2" y="135.5">1100</text>
<text x="347" y="137.6">625</text>
<text x="266.9" y="154.7" transform="rotate(-90 266.9 154.7)">79</text>
<text x="274.9" y="156" transform="rotate(-90 274.9 156)">92</text>
<text x="282.9" y="156.4" transform="rotate(-90 282.9 156.4)">96</text>
<text x="41.1" y="172.2">58</text>
<text x="62" y="172.2">164</text>
<text x="94.8" y="172.2">164</text>
<text x="127.6" y="172.2">164</text>
<text x="160.4" y="172.2">164</text>
<text x="193.2" y="172.2">164</text>
<text x="226" y="172.2">164</text>
<text x="249.5" y="172.2">58</text>
<text x="361.1" y="171.3" transform="rotate(-90 361.1 171.3)">416</text>
<text x="335.7" y="177.6">571</text>
<text x="391.2" y="176.2" transform="rotate(-90 391.2 176.2)">470</text>
<text x="100.1" y="194.9">670</text>
<text x="180" y="216.8" transform="rotate(-90 180 216.8)">82</text>
<text x="188" y="217.8" transform="rotate(-90 188 217.8)">92</text>
<text x="196" y="218.2" transform="rotate(-90 196 218.2)">96</text>
<text x="23.7" y="234.1">37</text>
<text x="55.4" y="234.1">149</text>
<text x="85.2" y="234.1">149</text>
<text x="115" y="234.1">149</text>
<text x="144.8" y="234.1">149</text>
<text x="179.2" y="234.1">37</text>
<text x="102.9" y="252.7">670</text>
<text x="182.8" y="274.6" transform="rotate(-90 182.8 274.6)">82</text>
<text x="190.8" y="275.6" transform="rotate(-90 190.8 275.6)">92</text>
<text x="198.8" y="276" transform="rotate(-90 198.8 276)">96</text>
</g>
<g font-size="5">
<text x="397.3" y="28.8">S = 6</text>
<text x="171.7" y="35">S = 4</text>
<text x="334.4" y="105.7">***</text>
<text x="227.3" y="132.6">**</text>
<text x="394" y="142.9">S = 8</text>
<text x="189.5" y="188.4">S = 4</text>
<text x="229" y="201.5">* Размеры для справок</text>
<text x="229" y="206">** 2 шт</text>
<text x="229" y="210.6">*** зеркально</text>
<text x="229" y="215.1">На поверхностях царапины, сколы, трещины, следы клейя-герметика,</text>
<text x="229" y="219.6">сварки не допускаются</text>
<text x="229" y="224.1">Технология изготовления - лазерная резка</text>
<text x="229" y="228.6">Окраска полимерной порошковой краской после сборки</text>
<text x="229" y="233.2">Цвет матовый чёрный</text>
<text x="187.7" y="248.8">S = 4</text>
<text x="382.7" y="266">10.54</text>
<text x="368.3" y="286">МОСАВТОСТЕКЛО</text>
</g>
<g font-size="5" fill="#808000">
<text x="401" y="88" transform="rotate(-90 401 88)">28</text>
<text x="339.4" y="116.2">80</text>
<text x="384.4" y="116.2">10</text>
</g>
<text font-size="4.8" x="401.6" y="266">1:10</text>
<g font-size="3.6">
<text x="104" y="3.6">2</text>
<text x="314" y="3.6">1</text>
<text x="11.6" y="46.3" transform="rotate(-90 11.6 46.3)">Перв. примен.</text>
<text x="11.6" y="103.2" transform="rotate(-90 11.6 103.2)">Справ. №</text>
<text x="416.4" y="149.6">A</text>
<text x="11.6" y="175.1" transform="rotate(-90 11.6 175.1)">Подп. и дата</text>
<text x="11.6" y="205" transform="rotate(-90 11.6 205)">Инв. № дубл.</text>
<text x="11.6" y="230" transform="rotate(-90 11.6 230)">Взам. инв. №</text>
<text x="368.4" y="255.6">Лит.</text>
<text x="383.4" y="255.6">Масса</text>
<text x="397.8" y="255.6">Масштаб</text>
<text x="11.6" y="260.1" transform="rotate(-90 11.6 260.1)">Подп. и дата</text>
<text x="230.2" y="260.6">Изм.</text>
<text x="237.5" y="260.6">Лист</text>
<text x="250.9" y="260.6">№ докум.</text>
<text x="272.9" y="260.6">Подп.</text>
<text x="285.4" y="260.6">Дата</text>
<text x="231" y="265.6">Разраб.</text>
<text x="248" y="265.6">Карапетян</text>
<text x="231" y="270.6">Пров.</text>
<text x="231" y="275.6">Т. контр.</text>
<text x="365.5" y="275.6">Лист 1</text>
<text x="385.5" y="275.6">Листов 1</text>
<text x="231" y="285.6">Н. контр.</text>
<text x="248" y="285.6">Дорожкин</text>
<text x="11.6" y="290" transform="rotate(-90 11.6 290)">Инв. № подл.</text>
<text x="231" y="290.6">Утв.</text>
<text x="248" y="290.6">Щукин</text>
<text x="418.9" y="291.8" transform="rotate(-90 418.9 291.8)">Файл: X:\Группа нестандартного оборудования\Карапетян\Н-111 Окно раздвижное\основа рамы Н-111</text>
<text x="104" y="295.6">2</text>
<text x="314" y="295.6">1</text>
<text x="321.5" y="295.6">Копировал</text>
<text x="380.7" y="295.6">Формат А3</text>
</g>
<text font-size="3.4" x="304.5" y="286.1">AISI 1020 Сталь, холоднокатаная</text>
</svg>
